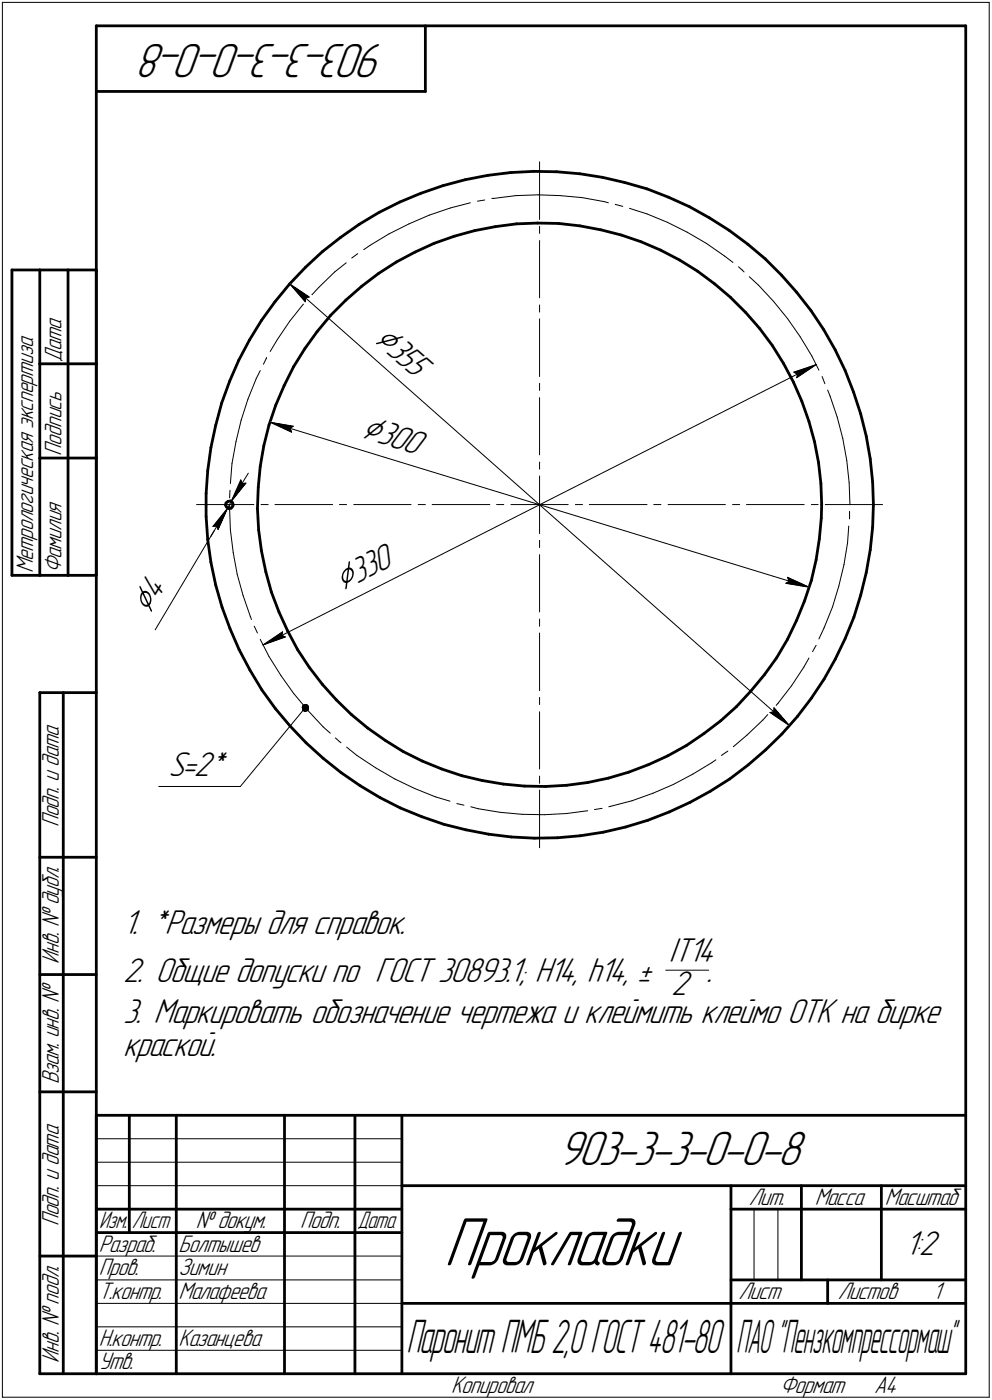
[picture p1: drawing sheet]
<svg xmlns="http://www.w3.org/2000/svg" width="211mm" height="298mm" viewBox="0 0 211 298" stroke-linecap="round" stroke-linejoin="round" font-family="sans-serif">
<g fill="none" stroke="#000" stroke-width=".59">
<path d="M20.5 5.5v287zM20.5 5.5h185zM20.5 19.5h70zM90.5 5.5v14zM205.5 5.5v287zM94.2 39.5l4.8-1.2zM99 38.3l4.8-1zM103.8 37.3l4.8-.6zM108.6 36.7l4.9-.2zM113.5 36.5l4.9 .1zM118.4 36.6l5 .4zM123.4 37l4.8 .8z"/>
<path d="M128.2 37.8l4.7 1.1zM132.9 38.9l4.8 1.3zM2.5 57.5v65zM2.5 57.5h6zM8.5 57.5h6zM8.5 57.5v20zM14.5 57.5h6zM14.5 57.5v20zM20.5 57.5v20zM65 56.9l3.6-3.3zM65 56.9l-3.4 3.6zM68.6 53.6l3.9-3.1z"/>
<path d="M72.5 50.5l4-2.7zM76.5 47.8l4.2-2.6zM80.5 58.3l3.8-2.5zM80.7 45.2l4.4-2.2zM84.3 55.8l4-2.1zM85.1 43l4.5-1.9zM88.3 53.7l4.1-1.9zM89.6 41.1l4.6-1.6zM92.4 51.8l4.3-1.5zM96.7 50.3l4.3-1.2zM101 49.1l4.4-.8zM105.4 48.3l4.5-.6z"/>
<path d="M109.9 47.7l4.5-.2zM114.4 47.5l4.5 .1zM118.9 47.6l4.5 .5zM123.4 48.1l4.4 .8zM127.8 48.9l4.4 1.1zM132.2 50l4.2 1.5zM136.4 51.5l4.1 1.8zM137.7 40.2l4.5 1.8zM140.5 53.3l4.1 2.1zM142.2 42l4.5 2zM144.6 55.4l3.8 2.3zM146.7 44l4.3 2.4z"/>
<path d="M148.4 57.7l3.7 2.8zM151 46.4l4.1 2.6zM155.1 49l4 3zM159.1 52l3.7 3.1zM162.8 55.1l3.5 3.5zM166.3 58.6l3.2 3.6zM8.5 77.5v20zM8.5 77.5h6zM14.5 77.5v20zM14.5 77.5h6zM20.5 77.5v20zM50.8 76.7l-1.9 4.5z"/>
<path d="M53.1 72.4l-2.3 4.3zM55.6 68.2l-2.5 4.2zM58.5 64.3l-2.9 3.9zM61.6 60.5l-3.1 3.8zM62.5 78.1l-2 4zM64.9 74.3l-2.4 3.8zM67.5 70.6l-2.6 3.7zM70.4 67.1l-2.9 3.5zM73.6 63.9l3.4-2.9zM73.6 63.9l-3.2 3.2zM77 61l3.5-2.7zM152.1 60.5l3.3 2.8z"/>
<path d="M155.4 63.3l3.3 3.2zM158.7 66.5l2.9 3.4zM161.6 69.9l2.7 3.7zM164.3 73.6l2.4 3.8zM166.7 77.4l2.1 4zM169.5 62.2l3.1 3.9zM172.6 66.1l2.7 4.1zM175.3 70.2l2.4 4.3zM177.7 74.5l2.1 4.4zM179.8 78.9l1.8 4.6zM8.5 97.5v25zM8.5 97.5h6z"/>
<path d="M14.5 97.5v25zM14.5 97.5h6zM20.5 97.5v25zM44.9 95.3l-.7 4.9zM45.9 90.6l-1 4.7zM47.2 85.9l-1.3 4.7zM48.9 81.2l-1.7 4.7zM55.4 99.3l-.5 4.5zM56.1 94.9l-.7 4.4zM57.2 90.5l-1.1 4.4zM58.7 86.3l-1.5 4.2zM60.5 82.1l-1.8 4.2z"/>
<path d="M168.8 81.4l1.8 4zM170.6 85.4l1.5 4.3zM172.1 89.7l1.2 4.4zM173.3 94.1l.9 4.4zM174.2 98.5l.5 4.5zM181.6 83.5l1.5 4.6zM183.1 88.1l1.2 4.8zM184.3 92.9l.9 4.8zM185.2 97.7l.5 4.9zM43.9 105.1v4.9zM43.9 110l.3 4.9zM44.2 100.2l-.3 4.9z"/>
<path d="M44.2 114.9l.7 4.8zM44.9 119.7l1 4.8zM48 107.6l.3 .4zM48.1 107.1l.4-.3zM48.1 107.1l-.1 .5zM48.3 108l.4 .3zM48.5 106.8l.5-.1zM48.7 108.3l.5-.1zM49 106.7l.4 .3zM49.4 107l.2 .4zM49.5 107.8l-.3 .4zM49.6 107.4l-.1 .4z"/>
<path d="M54.8 108.3l.2 4.6zM54.9 103.8l-.1 4.5zM55 112.9l.6 4.4zM55.6 117.3l1 4.5zM173.7 119.2l-1.1 4.4zM174.3 114.8l-.6 4.4zM174.7 103l.1 4.4zM174.8 110.3l-.5 4.5zM174.8 107.4v2.9zM185.2 117.1l-.9 4.8zM185.7 102.6l.1 4.8zM185.7 112.3l-.5 4.8z"/>
<path d="M185.8 107.4l-.1 4.9zM2.5 122.5h6zM8.5 122.5h6zM14.5 122.5h6zM45.9 124.5l1.3 4.8zM47.2 129.3l1.7 4.6zM48.9 133.9l2 4.4zM50.9 138.3l2.3 4.4zM56.6 121.8l1.1 4.3zM57.7 126.1l1.7 4.2zM59.4 130.3l1.8 4.1zM61.2 134.4l2.1 3.9z"/>
<path d="M63.3 138.3l2.5 3.8zM167.6 136.1l-2.3 3.9zM169.5 132.1l-1.9 4zM171.2 127.9l-1.7 4.2zM172.6 123.6l-1.4 4.3zM179.8 136l-2.1 4.4zM181.7 131.4l-1.9 4.6zM183.1 126.7l-1.4 4.7zM184.3 121.9l-1.2 4.8zM8.5 147.5v145zM8.5 147.5h12zM13.5 147.5v145z"/>
<path d="M53.2 142.7l2.5 4.2zM55.7 146.9l2.9 4zM58.6 150.9l3.1 3.7zM61.7 154.6l3.4 3.6zM65.1 158.2l3.6 3.3zM65.8 142.1l2.8 3.6zM68.6 145.7l2.9 3.3zM71.5 149l3.3 3.1zM74.8 152.1l3.4 2.9zM78.2 155l3.8 2.6zM82 157.6l3.8 2.4zM146 158.7l3.8-2.5z"/>
<path d="M149.8 156.2l3.5-2.7zM153.3 153.5l3.4-3zM159.8 147.2l-3.1 3.3zM162.6 143.7l-2.8 3.5zM162.9 159.7l3.5-3.4zM165.3 140l-2.7 3.7zM169.7 152.6l-3.3 3.7zM172.6 148.7l-2.9 3.9zM175.3 144.6l-2.7 4.1zM177.7 140.4l-2.4 4.2zM68.7 161.5l3.9 3zM72.6 164.5l4 2.8z"/>
<path d="M76.6 167.3l4.3 2.5zM80.9 169.8l4.3 2.2zM85.2 172l4.5 1.9zM85.8 160l4 2.1zM89.7 173.9l4.7 1.6zM89.8 162.1l4.2 1.6zM94 163.7l4.3 1.5zM94.4 175.5l4.7 1.2zM98.3 165.2l4.3 1zM99.1 176.7l4.9 .9zM102.6 166.2l4.5 .8zM104 177.6l4.8 .6z"/>
<path d="M107.1 167l4.5 .4zM108.8 178.2l4.9 .3zM111.6 167.4l4.5 .1zM113.7 178.5l4.9-.1zM116.1 167.5l4.5-.3zM118.6 178.4l4.8-.4zM120.6 167.2l4.5-.6zM123.4 178l5-.8zM125.1 166.6l4.4-.9zM128.4 177.2l4.7-1.1zM129.5 165.7l4.3-1.3zM133.1 176.1l4.7-1.4z"/>
<path d="M133.8 164.4l4.2-1.6zM137.8 174.7l4.6-1.8zM138 162.8l4.1-1.8zM142.1 161l3.9-2.3zM142.4 172.9l4.4-2zM146.8 170.9l4.3-2.4zM151.1 168.5l4.2-2.6zM155.3 165.9l3.9-3zM159.2 162.9l3.7-3.2zM8.5 182.5h12zM8.5 207.5h12zM8.5 232.5h12z"/>
<path d="M20.5 237.5h185zM20.5 237.5v55zM27.5 237.5v25zM37.5 237.5v55zM60.5 237.5v55zM75.5 237.5v55zM85.5 237.5v55zM20.5 257.5h65zM85.5 252.5h120zM155.5 252.5v40zM155.5 257.5h15zM170.5 252.5v20z"/>
<path d="M170.5 257.5h35zM187.5 252.5v20zM8.5 267.5h12zM20.5 262.5h65zM85.5 277.5h70zM155.5 277.5h50zM155.5 272.5h50zM176.1 272.5v5zM8.5 292.5h12zM20.5 292.5h185z"/>
</g>
<g fill="none" stroke="#000" stroke-width=".21">
<path d="M.5 .5v297zM.5 .5h210zM210.5 .5v297zM114.8 34.5v12.2zM71.2 57.9l2.5-1.9zM74.8 54.9l1.3-.9zM77.4 53.2l1.3-1zM78.7 52.2l4.1-2.4zM82.8 49.8l4.2-2.1zM87 47.7l4.4-1.9zM91.4 45.8l4.4-1.5zM95.8 44.3l4.3-1.1z"/>
<path d="M101.6 42.8l1.5-.2zM104.6 42.2h.5zM105.1 42.2l4.6-.5zM109.7 41.7l4.8-.2zM114.5 41.5l4.7 .2zM114.8 48.2v1.5zM114.8 51.2v12.2zM119.2 41.7l4.7 .4zM123.9 42.1l4.6 .8zM128.5 42.9l1 .3zM130.9 43.5l1.6 .4zM133.9 44.4l3.8 1.2z"/>
<path d="M137.7 45.6l4.3 1.7zM142 47.3l4.2 2.1zM146.2 49.4l4.1 2.4zM150.3 51.8l3.9 2.7zM154.2 54.5l1.8 1.4zM157.1 56.8l.8 .7zM157.9 57.5l.4 .4zM159.4 58.9l2 1.8zM55.4 78.9l-.9 1.7zM56.6 76.4l-.6 1.2zM56.7 76.1l-.1 .3zM59 72.3l-1.5 2.5z"/>
<path d="M61.6 68.4l-2.6 3.9zM61.6 60.5l4.2 2.7zM61.6 60.5l3.3 3.8zM61.6 60.5l106.4 94zM64.6 64.7l-3 3.7zM65 63.4l.8-.2zM65 63.4l-.1 .9zM67.8 61.2l3.4-3.3zM67.8 61.2l-3.2 3.5zM114.8 64.9v1.6zM114.8 67.9v12.3zM161.4 60.7l3.2 3.5z"/>
<path d="M164.6 64.2l3 3.6zM167.6 67.8l2.7 3.9zM168.9 79.2l.8 .5zM168.9 79.2l4.8-1.6zM169.7 79.7l-.2 .7zM170.3 71.7l2.4 4.1zM172.7 75.8l1.5 3zM49.4 98.7l-.4 4.3zM50.2 94.1l-.8 4.6zM51.3 89.5l-1.1 4.6zM52.7 85l-1.4 4.5zM54.5 80.6l-1.8 4.4z"/>
<path d="M57.5 89.9l4.9 .9zM57.5 89.9l4.6 2.1zM57.5 89.9l114.7 35.2zM61.7 91.2l.7-.4zM61.7 91.2l.4 .8zM114.8 81.6v1.5zM114.8 84.7v12.2zM114.8 98.4v1.5zM169.5 80.4l4.2-2.8zM174.9 80.2l.6 1.5zM176.1 83.1l.5 1.2zM176.6 84.3l1.5 4.5z"/>
<path d="M178.1 88.8l1.2 4.6zM179.3 93.4l.9 4.6zM180.2 98l.5 4.8zM41.8 107.4h12.2zM45.3 112.1l.8-.1zM46.1 112l.3 .8zM48.4 108.2l-15.4 25.9zM48.4 108.2l-3.1 3.9zM48.4 108.2l-2 4.6zM48.4 108.2l-3.5 6zM48.9 107.5v.7zM48.9 108.2l.1 4.7z"/>
<path d="M48.9 104.4v1.6zM49 112.9l.6 4.7zM49.2 106.8l-.8 1.4zM49.6 117.6l.9 4.7zM51.2 102.2l.4 .8zM51.2 102.2l-2 4.6zM51.6 103l.7-.1zM52.3 102.9l-3.1 3.9zM52.8 100.8l-3.6 6zM55.5 107.4h1.6zM58.5 107.4h12.3zM72.2 107.4h1.5z"/>
<path d="M75.3 107.4h12.2zM89 107.4h1.5zM91.9 107.4h12.3zM105.7 107.4h1.5zM108.7 107.4h6.1zM114.8 101.3v6.1zM114.8 118.1v12.2zM114.8 115.1v1.5zM114.8 107.4v6.2zM114.8 107.4h6.1zM122.4 107.4h1.6zM125.4 107.4h12.3z"/>
<path d="M139.1 107.4h1.5zM142.2 107.4h12.1zM155.9 107.4h1.5zM158.8 107.4h12.3zM172.6 107.4h1.5zM175.6 107.4h12.2zM180.3 115.6l-.7 4.6zM180.6 112l-.3 3.6zM180.7 102.8l.1 4.6zM180.8 108.9v1.6zM50.5 122.3l1.2 4.5zM51.7 126.8l1.6 4.4z"/>
<path d="M53.3 131.2l.2 .7zM54.1 133.3l.7 1.5zM55.4 136.1l1.8 3.7zM56 137.3l4.1-2.8zM56 137.3l4.7-1.7zM56 137.3l117.7-59.7zM57.2 139.8l2.6 4zM59.9 135.3l.8 .3zM60.1 134.5l-.2 .8zM114.8 134.8v12.3zM114.8 131.8v1.5zM167.2 124.2l5 .9z"/>
<path d="M167.2 124.2l.7-.4zM167.6 122.9l.3 .9zM167.6 122.9l4.6 2.2zM173.3 138l-.4 .8zM173.7 137.4l-.4 .6zM175.3 133.7l-1.1 2.4zM177.1 129.3l-1.8 4.4zM178.5 124.8l-1.4 4.5zM179.6 120.2l-1.1 4.6zM59.8 143.8l2.7 3.9zM62.5 147.7l3 3.6zM64.9 150.7l-13.8 16.8z"/>
<path d="M65.5 151.3l3.2 3.5zM68.7 154.8l1.6 1.3zM71.4 157.1l.8 .8zM72.2 157.9l.4 .3zM73.7 159.1l2.2 1.8zM114.8 151.6v12.1zM114.8 148.5v1.5zM156 159l2.9-2.5zM158.9 156.5l3.4-3.2zM163.8 151.7l4.2 2.8zM163.8 151.7l.8-.1zM164.7 150.7l-.1 .9z"/>
<path d="M164.7 150.7l3.3 3.8zM165.5 149.8l-3.2 3.5zM168.4 146l-2.9 3.8zM171 142.1l-2.6 3.9zM172.1 140.1l-1.1 2zM33.8 167.5h17.3zM75.9 160.9l4 2.6zM79.9 163.5l4.1 2.4zM84 165.9l4.2 2zM88.2 167.9l4.4 1.8zM92.6 169.7l3.2 .9zM97.2 171.1l1.5 .3z"/>
<path d="M100.2 171.8l1.6 .4zM101.8 172.2l4.6 .8zM106.4 173l4.7 .4zM111.1 173.4l4.7 .1zM114.8 168.2v12.3zM114.8 165.3v1.5zM115.8 173.5l4.8-.3zM120.6 173.2l4.5-.6zM126.5 172.4l1.6-.3zM129.5 171.8l.4-.1zM129.9 171.7l4.6-1.2zM134.5 170.5l4.4-1.6z"/>
<path d="M138.9 168.9l4.4-1.9zM143.3 167l4.1-2.2zM147.4 164.8l4.1-2.4zM151.5 162.4l.8-.6zM153.5 160.9l1.4-1zM141.6 206.6h9.2zM20.5 247.5h65zM20.5 252.5h65zM20.5 242.5h65zM160.4 257.5v15zM165.5 257.5v15zM20.5 267.5h65z"/>
<path d="M20.5 272.5h65zM20.5 277.5h65zM.5 297.5h210zM20.5 282.5h65zM20.5 287.5h65z"/>
</g>
<g fill="#fff" stroke="#fff" stroke-width=".21">
<path d="M167.3 122.3h.3zM167.3 122.4h.4zM167.3 122.5h.6zM167.2 122.6h.9zM167.2 122.7h1zM167.2 122.8h1.2zM167.1 122.9h1.5zM167.1 122.9h1.6zM167.1 123h1.8zM167.1 123.1h2.1zM167 123.2h2.3zM167 123.3h2.5zM167 123.4h2.7zM167 123.4h2.8zM167 123.5h3zM167 123.6h3.2zM166.9 123.7h3.4zM166.9 123.8h3.6zM166.9 123.9h3.8zM166.8 124h4.1zM166.8 124h4.1zM166.8 124.1h4.2zM166.7 124.2h4.5zM166.7 124.3h4.6zM166.7 124.4h4.7zM166.6 124.5h4.8zM166.6 124.5h5zM166.5 124.6h5.2zM167.1 124.7h4.7zM167.6 124.8h4.4zM168.1 124.9h3.9zM168.7 125h3.4zM169.2 125.1h3zM169.8 125.1h1.5z"/>
<path d="M58.4 89.8h1.5zM57.5 89.9h3zM57.7 90h3.3zM57.7 90.1h3.9zM57.8 90.2h4.3zM57.9 90.3h4.7zM58.1 90.3h5zM58.2 90.4h4.9zM58.3 90.5h4.8zM58.3 90.6h4.8zM58.4 90.7h4.6zM58.6 90.8h4.4zM58.7 90.8h4.3zM58.8 90.9h4.1zM58.8 91h4.1zM58.9 91.1h4zM59.2 91.2h3.7zM59.4 91.3h3.4zM59.5 91.4h3.3zM59.7 91.4h3.1zM59.9 91.5h2.8zM60 91.6h2.7zM60.2 91.7h2.5zM60.4 91.8h2.3zM60.5 91.9h2.2zM60.8 91.9h1.9zM61 92h1.6zM61.1 92.1h1.5zM61.3 92.2h1.3zM61.5 92.3h1zM61.6 92.4h.9zM61.8 92.5h.7zM62 92.5h.4zM62.1 92.6h.3z"/>
<path d="M78.2 87.6h.4zM78.2 87.7h.6zM78.2 87.8h.9zM78.1 87.9h1.3zM78.1 88h1.6zM78.1 88.1h1.8zM78.1 88.1h2.2zM78.1 88.2h2.4zM78.1 88.3h2.7zM78 88.4h3.1zM78 88.5h3.4zM78 88.6h3.6zM77.9 88.6h4.1zM77.9 88.7h4.3zM77.9 88.8h4.6zM77.8 88.9h4.9zM77.8 89h5.3zM77.8 89.1h5.5zM77.8 89.2h5.8zM77.7 89.2h6.2zM77.7 89.3h6.5zM77.7 89.4h6.7zM77.6 89.5h7.2zM77.6 89.6h7.4zM77.6 89.7h7.7zM77.6 89.7h8zM77.6 89.8h8.3zM77.6 89.9h8.5zM77.5 90h8.9zM77.5 90.1h9.2zM77.5 90.2h9.5zM77.4 90.3h9.8zM77.4 90.3h10.1zM77.4 90.4h10.4zM77.4 90.5h10.7zM77.3 90.6h11.1zM77.3 90.7h11.3zM77.3 90.8h11.6zM77.2 90.8h12zM77.2 90.9h12.3zM77.2 91h12.5zM77.1 91.1h13zM77.1 91.2h13.2zM77.1 91.3h13.5zM77 91.4h13.9zM77 91.4h14.2zM77 91.5h14.4zM77 91.6h14.7zM77 91.7h14.7zM77 91.8h14.7zM77 91.9h14.7zM76.9 91.9h14.7zM76.9 92h14.7zM76.9 92.1h14.7zM76.8 92.2h14.7zM76.8 92.3h14.7zM76.8 92.4h14.7zM76.7 92.5h14.8zM76.7 92.5h14.7zM76.7 92.6h14.7zM76.6 92.7h14.8zM76.6 92.8h14.8zM76.6 92.9h14.8zM76.5 93h14.9zM76.5 93h14.8zM76.5 93.1h14.8zM76.5 93.2h14.8zM76.5 93.3h14.8zM76.5 93.4h14.7zM76.5 93.5h14.7zM76.4 93.6h14.8zM76.4 93.6h14.7zM76.4 93.7h14.7zM76.3 93.8h14.8zM76.3 93.9h14.7zM76.3 94h14.7zM76.2 94.1h14.8zM76.2 94.1h14.8zM76.2 94.2h14.7zM76.1 94.3h14.8zM76.1 94.4h14.8zM76.1 94.5h14.7zM76 94.6h14.8zM76.4 94.7h14.4zM76.6 94.7h14.2zM76.9 94.8h13.9zM77.2 94.9h13.6zM77.5 95h13.3zM77.7 95.1h13zM78 95.2h12.7zM78.3 95.2h12.4zM78.6 95.3h12zM78.8 95.4h11.8zM79.1 95.5h11.5zM79.4 95.6h11.2zM79.7 95.7h10.8zM79.9 95.8h10.6zM80.2 95.8h10.3zM80.5 95.9h9.9zM80.8 96h9.6zM81 96.1h9.4zM81.4 96.2h8.9zM81.6 96.3h8.7zM81.9 96.4h8.4zM82.1 96.4h8.2zM82.5 96.5h7.8zM82.7 96.6h7.6zM83 96.7h7.3zM83.2 96.8h7zM83.6 96.9h6.6zM83.8 96.9h6.4zM84.1 97h6zM84.3 97.1h5.8zM84.7 97.2h5.4zM84.9 97.3h5.2zM85.2 97.4h4.8zM85.5 97.5h4.5zM85.8 97.5h4.2zM86 97.6h3.9zM86.3 97.7h3.6zM86.6 97.8h3.3zM86.9 97.9h2.9zM87.1 98h2.7zM87.4 98h2.4zM87.7 98.1h2.1zM88 98.2h1.7zM88.2 98.3h1.5zM88.5 98.4h1.2zM88.8 98.5h.9zM89.1 98.6h.6zM89.3 98.6h.4z"/>
<path d="M164.6 150.1h.2zM164.5 150.2h.4zM164.4 150.3h.6zM164.3 150.4h.8zM164.3 150.5h.9zM164.2 150.5h1zM164.1 150.6h1.2zM164 150.7h1.4zM163.9 150.8h1.5zM163.8 150.9h1.7zM163.8 151h1.8zM163.7 151h2zM163.7 151.1h2zM163.6 151.2h2.2zM163.5 151.3h2.4zM163.5 151.4h2.4zM163.4 151.5h2.6zM163.3 151.6h2.8zM163.2 151.6h3zM163.2 151.7h3zM163.1 151.8h3.2zM163.2 151.9h3.2zM163.3 152h3.2zM163.5 152.1h3zM163.6 152.1h3zM163.7 152.2h3zM163.8 152.3h2.9zM164 152.4h2.8zM164.1 152.5h2.8zM164.3 152.6h2.7zM164.3 152.7h2.7zM164.5 152.7h2.6zM164.6 152.8h2.5zM164.8 152.9h2.4zM164.8 153h2.4zM165 153.1h2.3zM165.1 153.2h2.2zM165.3 153.2h2.1zM165.4 153.3h2zM165.5 153.4h2zM165.6 153.5h1.9zM165.8 153.6h1.8zM165.9 153.7h1.7zM166 153.8h1.6zM166.1 153.8h1.5zM166.2 153.9h1.5zM166.5 154h1.2zM166.7 154.1h1.1zM167 154.2h.8zM167.2 154.3h.7zM167.5 154.3h.4zM167.7 154.4h.3z"/>
<path d="M61.7 60.5h.3zM61.7 60.6h.5zM61.8 60.7h.7zM61.8 60.8h.9zM61.9 60.9h1.1zM61.9 61h1.3zM62 61h1.5zM62 61.1h1.7zM62.1 61.2h1.7zM62.1 61.3h1.8zM62.1 61.4h1.9zM62.1 61.5h2.1zM62.2 61.6h2.1zM62.2 61.6h2.2zM62.3 61.7h2.2zM62.3 61.8h2.3zM62.4 61.9h2.4zM62.4 62h2.5zM62.5 62.1h2.5zM62.5 62.1h2.6zM62.6 62.2h2.7zM62.7 62.3h2.7zM62.7 62.4h2.8zM62.8 62.5h2.8zM62.9 62.6h2.8zM63 62.7h2.9zM63 62.7h3zM63.1 62.8h3zM63.2 62.9h3zM63.2 63h3.2zM63.3 63.1h3.2zM63.4 63.2h3.1zM63.5 63.2h3zM63.5 63.3h3zM63.6 63.4h2.8zM63.7 63.5h2.6zM63.8 63.6h2.4zM63.8 63.7h2.4zM63.9 63.8h2.2zM64 63.8h2zM64 63.9h2zM64.1 64h1.8zM64.2 64.1h1.6zM64.3 64.2h1.5zM64.3 64.3h1.4zM64.4 64.3h1.2zM64.5 64.4h1zM64.5 64.5h.9zM64.6 64.6h.8zM64.7 64.7h.6zM64.8 64.8h.4zM64.9 64.9h.2z"/>
<path d="M83.1 68.3h.1zM83 68.4h.3zM82.9 68.5h.5zM82.8 68.6h.7zM82.7 68.7h.9zM82.6 68.7h1.1zM82.5 68.8h1.2zM82.5 68.9h1.4zM82.5 69h1.5zM82.4 69.1h1.7zM82.3 69.2h1.9zM82.2 69.3h2zM82.1 69.3h2.2zM82 69.4h2.4zM82 69.5h2.6zM81.9 69.6h2.8zM81.9 69.7h2.9zM81.8 69.8h3zM81.7 69.8h3.2zM81.6 69.9h3.4zM81.5 70h3.6zM81.4 70.1h3.8zM81.4 70.2h3.9zM81.3 70.3h4.1zM81.3 70.4h4.2zM81.2 70.4h4.4zM81.1 70.5h4.6zM81 70.6h4.8zM80.9 70.7h5zM80.9 70.8h5.1zM80.8 70.9h5.3zM80.7 71h5.5zM80.7 71h5.6zM80.6 71.1h5.8zM80.5 71.2h5.9zM80.4 71.3h6.1zM80.3 71.4h6.3zM80.3 71.5h6.5zM80.2 71.5h6.7zM80.1 71.6h6.9zM80.1 71.7h6.9zM80 71.8h7.1zM79.9 71.9h7.3zM79.8 72h7.5zM79.8 72.1h7.7zM79.7 72.1h7.8zM79.6 72.2h8zM79.5 72.3h8.2zM79.5 72.4h8.3zM79.4 72.5h8.5zM79.3 72.6h8.7zM79.2 72.6h8.9zM79.2 72.7h9zM79.1 72.8h9.2zM79 72.9h9.4zM78.9 73h9.6zM78.9 73.1h9.7zM78.8 73.2h9.8zM78.7 73.2h10zM78.7 73.3h10.2zM78.6 73.4h10.4zM78.5 73.5h10.6zM78.4 73.6h10.8zM78.3 73.7h10.9zM78.2 73.7h11.1zM78.4 73.8h11zM78.5 73.9h11.1zM78.6 74h11.1zM78.7 74.1h11zM78.7 74.2h11.1zM78.8 74.3h11.1zM78.9 74.3h11.1zM79 74.4h11.1zM79.2 74.5h11zM79.2 74.6h11.1zM79.3 74.7h11.1zM79.4 74.8h11.1zM79.5 74.8h11.1zM79.6 74.9h11.1zM79.7 75h11.1zM79.8 75.1h11zM79.9 75.2h11.1zM80 75.3h11.1zM80.1 75.4h11.1zM80.2 75.4h11.1zM80.3 75.5h11.1zM80.3 75.6h11.1zM80.4 75.7h11.1zM80.5 75.8h11.1zM80.7 75.9h11.1zM80.8 75.9h11.1zM80.9 76h11zM80.9 76.1h11.1zM81 76.2h11.1zM81.1 76.3h11.1zM81.2 76.4h11.1zM81.3 76.5h11.2zM81.4 76.5h11.1zM81.5 76.6h11.1zM81.6 76.7h11.1zM81.7 76.8h11.1zM81.8 76.9h11.1zM81.9 77h11.1zM82 77h11zM82 77.1h11zM82.2 77.2h10.8zM82.3 77.3h10.6zM82.4 77.4h10.4zM82.5 77.5h10.2zM82.5 77.6h10.1zM82.6 77.6h9.9zM82.7 77.7h9.8zM82.8 77.8h9.6zM83 77.9h9.4zM83.1 78h9.2zM83.1 78.1h9.1zM83.2 78.1h8.9zM83.3 78.2h8.7zM83.4 78.3h8.5zM83.5 78.4h8.4zM83.6 78.5h8.2zM83.7 78.6h8zM83.8 78.7h7.9zM83.9 78.7h7.7zM84 78.8h7.5zM84.1 78.9h7.3zM84.2 79h7.2zM84.2 79.1h7.1zM84.3 79.2h6.9zM84.5 79.2h6.6zM84.6 79.3h6.4zM84.7 79.4h6.3zM84.8 79.5h6.1zM84.8 79.6h6zM84.9 79.7h5.9zM85 79.8h5.7zM85.1 79.8h5.5zM85.3 79.9h5.2zM85.3 80h5.1zM85.4 80.1h4.9zM85.5 80.2h4.8zM85.6 80.3h4.7zM85.7 80.3h4.5zM85.8 80.4h4.3zM85.9 80.5h4.1zM86 80.6h3.9zM86.1 80.7h3.7zM86.2 80.8h3.5zM86.3 80.9h3.4zM86.4 80.9h3.2zM86.4 81h3.2zM86.5 81.1h3zM86.6 81.2h2.8zM86.8 81.3h2.5zM86.9 81.4h2.3zM87 81.4h2.2zM87 81.5h2.1zM87.1 81.6h1.9zM87.2 81.7h1.7zM87.3 81.8h1.6zM87.4 81.9h1.4zM87.5 82h1.2zM87.6 82h1zM87.7 82.1h.9zM87.8 82.2h.7zM87.9 82.3h.5zM88 82.4h.3zM88.1 82.5h.1z"/>
<path d="M51 101.5h.1zM51 101.6h.3zM50.9 101.7h.6zM50.9 101.8h.7zM50.8 101.9h1zM50.8 101.9h1.2zM50.8 102h1.3zM50.7 102.1h1.5zM50.7 102.2h1.6zM50.6 102.3h1.9zM50.6 102.4h2zM50.6 102.4h2.1zM50.5 102.5h2.3zM50.5 102.6h2.5zM50.5 102.7h2.6zM50.5 102.8h2.6zM50.4 102.9h2.6zM50.4 103h2.5zM50.4 103h2.4zM50.3 103.1h2.5zM50.3 103.2h2.4zM50.2 103.3h2.5zM50.2 103.4h2.4zM50.2 103.5h2.4zM50.1 103.5h2.4zM50.1 103.6h2.3zM50 103.7h2.3zM50 103.8h2.2zM50 103.9h2.2zM50 104h2.2zM50 104.1h2.1zM49.9 104.1h2.1zM49.9 104.2h2.1zM49.8 104.3h2.1zM49.8 104.4h2zM49.8 104.5h1.9zM49.7 104.6h2zM49.7 104.6h1.9zM49.6 104.7h2zM49.6 104.8h1.9zM49.5 104.9h1.9zM49.5 105h1.9zM49.5 105.1h1.8zM49.5 105.2h1.7zM49.5 105.2h1.6zM49.5 105.3h1.6zM49.4 105.4h1.7zM49.4 105.5h1.6zM49.4 105.6h1.5zM49.4 105.7h1.4zM49.4 105.7h1.3zM49.4 105.8h1.2zM49.4 105.9h1.1zM49.4 106h1zM49.4 106.1h.8zM49.4 106.2h.7zM49.4 106.3h.6zM49.3 106.3h.6zM49.3 106.4h.4zM49.3 106.5h.3zM49.3 106.6h.1z"/>
<path d="M48.3 108.4h.1zM48.1 108.5h.3zM48 108.5h.4zM47.8 108.6h.6zM47.8 108.7h.5zM47.6 108.8h.7zM47.5 108.9h.8zM47.3 109h1zM47.2 109.1h1.1zM47.1 109.1h1.2zM47 109.2h1.3zM46.8 109.3h1.5zM46.8 109.4h1.5zM46.7 109.5h1.6zM46.7 109.6h1.6zM46.6 109.6h1.6zM46.6 109.7h1.6zM46.5 109.8h1.7zM46.4 109.9h1.8zM46.3 110h1.9zM46.3 110.1h1.8zM46.2 110.2h1.9zM46.1 110.2h2zM46.1 110.3h1.9zM46 110.4h2zM46 110.5h1.9zM45.9 110.6h2zM45.8 110.7h2.1zM45.7 110.7h2.1zM45.7 110.8h2.1zM45.6 110.9h2.2zM45.6 111h2.2zM45.5 111.1h2.3zM45.5 111.2h2.2zM45.4 111.3h2.3zM45.3 111.3h2.3zM45.2 111.4h2.4zM45.1 111.5h2.4zM45.1 111.6h2.4zM45 111.7h2.5zM45 111.8h2.4zM44.9 111.8h2.5zM44.9 111.9h2.4zM44.8 112h2.5zM44.7 112.1h2.6zM44.6 112.2h2.6zM44.5 112.3h2.7zM44.7 112.4h2.5zM44.9 112.4h2.3zM45 112.5h2.1zM45.2 112.6h1.9zM45.4 112.7h1.7zM45.6 112.8h1.4zM45.6 112.9h1.4zM45.8 112.9h1.1zM45.9 113h1zM46.1 113.1h.8zM46.1 113.2h.7zM46.3 113.3h.5zM46.4 113.4h.3zM46.6 113.5h.1z"/>
<path d="M31.2 120.9h.1zM31.1 121h.4zM31.1 121.1h.6zM31 121.2h.7zM31 121.2h.9zM30.9 121.3h1.2zM30.8 121.4h1.4zM30.8 121.5h1.5zM30.7 121.6h1.8zM30.7 121.7h2zM30.6 121.8h2.2zM30.6 121.8h2.3zM30.6 121.9h2.5zM30.5 122h2.7zM30.5 122.1h2.9zM30.4 122.2h3.1zM30.4 122.3h3.2zM30.3 122.3h3.5zM30.2 122.4h3.8zM30.2 122.5h3.9zM30.1 122.6h4.1zM30.1 122.7h4.3zM30.1 122.8h4.4zM30 122.9h4.6zM30 122.9h4.8zM29.9 123h5.1zM29.9 123.1h5.2zM29.8 123.2h5.4zM29.7 123.3h5.7zM29.7 123.4h5.9zM29.6 123.4h6zM29.6 123.5h6.2zM29.5 123.6h6.5zM29.5 123.7h6.6zM29.5 123.8h6.7zM29.4 123.9h7zM29.4 124h7.2zM29.3 124h7.4zM29.3 124.1h7.5zM29.2 124.2h7.8zM29.1 124.3h8zM29.1 124.4h8.2zM29 124.5h8.4zM29 124.5h8.5zM29 124.6h8.5zM29 124.7h8.4zM28.9 124.8h8.5zM28.8 124.9h8.5zM28.8 125h8.5zM28.7 125.1h8.6zM28.7 125.1h8.5zM28.6 125.2h8.6zM28.5 125.3h8.6zM28.5 125.4h8.6zM28.4 125.5h8.6zM28.4 125.6h8.5zM28.4 125.6h8.5zM28.3 125.7h8.5zM28.3 125.8h8.5zM28.2 125.9h8.5zM28.2 126h8.5zM28.1 126.1h8.6zM28.1 126.2h8.5zM28 126.2h8.6zM27.9 126.3h8.6zM27.9 126.4h8.6zM27.9 126.5h8.5zM27.9 126.6h8.4zM27.8 126.7h8.5zM27.7 126.7h8.5zM27.7 126.8h8.5zM27.6 126.9h8.6zM27.6 127h8.5zM27.5 127.1h8.6zM27.5 127.2h8.5zM27.4 127.3h8.6zM27.3 127.3h8.6zM27.3 127.4h8.6zM27.3 127.5h8.5zM27.3 127.6h8.4zM27.2 127.7h8.5zM27.1 127.8h8.5zM27.1 127.8h8.5zM27 127.9h8.6zM27 128h8.5zM26.9 128.1h8.6zM26.8 128.2h8.6zM27 128.3h8.4zM27.2 128.4h8.1zM27.3 128.4h8zM27.4 128.5h7.8zM27.6 128.6h7.5zM27.8 128.7h7.3zM27.9 128.8h7.2zM28 128.9h7.1zM28.2 128.9h6.8zM28.4 129h6.5zM28.4 129.1h6.5zM28.6 129.2h6.2zM28.8 129.3h6zM28.9 129.4h5.8zM29 129.5h5.6zM29.2 129.5h5.4zM29.3 129.6h5.2zM29.5 129.7h5zM29.6 129.8h4.9zM29.8 129.9h4.7zM29.9 130h4.5zM30.1 130h4.2zM30.2 130.1h4.1zM30.3 130.2h3.9zM30.5 130.3h3.7zM30.6 130.4h3.5zM30.8 130.5h3.2zM30.9 130.6h3.1zM31.1 130.6h2.9zM31.2 130.7h2.8zM31.3 130.8h2.6zM31.5 130.9h2.4zM31.7 131h2.1zM31.7 131.1h2zM31.9 131.1h1.8zM32.1 131.2h1.5zM32.3 131.3h1.3zM32.3 131.4h1.2zM32.5 131.5h.9zM32.7 131.6h.7zM32.8 131.7h.6zM32.9 131.7h.5zM33.1 131.8h.2z"/>
<path d="M171.7 77.7h2zM171.5 77.8h2.1zM171.3 77.9h2.2zM171 78h2.4zM170.9 78.1h2.4zM170.6 78.1h2.6zM170.3 78.2h2.8zM170.1 78.3h3zM169.9 78.4h3.2zM169.7 78.5h3.3zM169.4 78.6h3.5zM169.2 78.7h3.6zM169 78.7h3.7zM168.7 78.8h3.9zM168.5 78.9h4.1zM168.2 79h4.3zM168.3 79.1h4.1zM168.3 79.2h4zM168.4 79.2h3.8zM168.4 79.3h3.6zM168.5 79.4h3.5zM168.5 79.5h3.3zM168.6 79.6h3.1zM168.6 79.7h2.9zM168.7 79.8h2.7zM168.7 79.8h2.7zM168.7 79.9h2.5zM168.7 80h2.4zM168.7 80.1h2.2zM168.8 80.2h2.1zM168.9 80.3h1.8zM168.9 80.3h1.7zM169 80.4h1.4zM169 80.5h1.3zM169.1 80.6h1.2zM169.1 80.7h1zM169.2 80.8h.8zM169.2 80.9h.6zM169.2 80.9h.6zM169.2 81h.4zM169.3 81.1h.2z"/>
<path d="M60.2 133.9h.2zM60.1 133.9h.4zM59.9 134h.6zM59.9 134.1h.6zM59.7 134.2h.8zM59.6 134.3h1zM59.4 134.4h1.2zM59.4 134.5h1.3zM59.3 134.5h1.4zM59.1 134.6h1.7zM59 134.7h1.8zM58.8 134.8h2.1zM58.8 134.9h2.1zM58.6 135h2.4zM58.5 135h2.5zM58.3 135.1h2.7zM58.3 135.2h2.7zM58.2 135.3h2.9zM58 135.4h3.1zM57.9 135.5h3.3zM57.7 135.6h3.5zM57.7 135.6h3.6zM57.5 135.7h3.8zM57.4 135.8h4zM57.2 135.9h4.2zM57.2 136h4.2zM57.1 136.1h4.1zM57.1 136.1h3.9zM57 136.2h3.7zM56.9 136.3h3.6zM56.8 136.4h3.5zM56.7 136.5h3.3zM56.6 136.6h3.2zM56.6 136.7h3zM56.6 136.7h2.8zM56.5 136.8h2.6zM56.4 136.9h2.4zM56.3 137h2.4zM56.2 137.1h2.2zM56.1 137.2h2.1zM56 137.2h1.9z"/>
<path d="M82.6 114.5h.2zM82.5 114.6h.3zM82.3 114.6h.6zM82.1 114.7h.8zM82 114.8h1zM81.8 114.9h1.2zM81.6 115h1.5zM81.4 115.1h1.7zM81.3 115.1h1.8zM81.1 115.2h2zM80.9 115.3h2.3zM80.8 115.4h2.4zM80.6 115.5h2.7zM80.4 115.6h2.9zM80.3 115.7h3.1zM80.1 115.7h3.3zM79.9 115.8h3.6zM79.8 115.9h3.7zM79.6 116h4zM79.4 116.1h4.2zM79.2 116.2h4.5zM79.1 116.2h4.6zM78.9 116.3h4.8zM78.7 116.4h5zM78.6 116.5h5.2zM78.5 116.6h5.3zM78.3 116.7h5.6zM78.1 116.8h5.8zM78 116.8h6zM77.8 116.9h6.2zM77.6 117h6.5zM77.5 117.1h6.6zM77.3 117.2h6.9zM77.1 117.3h7.1zM77 117.3h7.2zM76.8 117.4h7.4zM76.6 117.5h7.7zM76.5 117.6h7.8zM76.3 117.7h8.1zM76.1 117.8h8.3zM75.9 117.9h8.6zM75.8 117.9h8.7zM75.6 118h9zM75.4 118.1h9.2zM75.3 118.2h9.4zM75.1 118.3h9.6zM74.9 118.4h9.9zM74.8 118.4h10zM74.6 118.5h10.2zM74.4 118.6h10.4zM74.3 118.7h10.6zM74.2 118.8h10.7zM74 118.9h11zM73.8 119h11.2zM73.7 119h11.4zM73.5 119.1h11.6zM73.3 119.2h11.9zM73.2 119.3h12zM73 119.4h12.3zM72.8 119.5h12.5zM72.6 119.5h12.7zM72.5 119.6h12.8zM72.3 119.7h13.1zM72.1 119.8h13.3zM72 119.9h13.5zM71.8 120h13.7zM71.6 120.1h14zM71.5 120.1h14.1zM71.3 120.2h14.4zM71.1 120.3h14.6zM71 120.4h14.8zM70.8 120.5h15zM70.6 120.6h15.3zM70.4 120.6h15.5zM70.3 120.7h15.6zM70.1 120.8h15.8zM70.2 120.9h15.8zM70.3 121h15.7zM70.3 121.1h15.6zM70.4 121.2h15.4zM70.4 121.2h15.2zM70.4 121.3h15zM70.4 121.4h14.9zM70.5 121.5h14.6zM70.5 121.6h14.4zM70.6 121.7h14.2zM70.6 121.8h14zM70.7 121.8h13.7zM70.7 121.9h13.5zM70.8 122h13.3zM70.8 122.1h13.1zM70.9 122.2h12.8zM70.9 122.3h12.7zM71 122.3h12.4zM71 122.4h12.2zM71 122.5h12.1zM71 122.6h11.9zM71.1 122.7h11.6zM71.1 122.8h11.4zM71.2 122.9h11.2zM71.2 122.9h11zM71.3 123h10.7zM71.3 123.1h10.6zM71.4 123.2h10.3zM71.4 123.3h10.1zM71.5 123.4h9.9zM71.5 123.4h9.7zM71.5 123.5h9.5zM71.5 123.6h9.4zM71.6 123.7h9.1zM71.6 123.8h8.9zM71.7 123.9h8.6zM71.7 124h8.5zM71.8 124h8.2zM71.8 124.1h8zM71.9 124.2h7.8zM71.9 124.3h7.6zM72 124.4h7.3zM72 124.5h7.2zM72.1 124.5h6.9zM72.1 124.6h6.7zM72.1 124.7h6.6zM72.1 124.8h6.4zM72.2 124.9h6.1zM72.2 125h5.9zM72.3 125.1h5.7zM72.3 125.1h5.5zM72.4 125.2h5.2zM72.4 125.3h5.1zM72.5 125.4h4.8zM72.5 125.5h4.6zM72.6 125.6h4.4zM72.6 125.6h4.2zM72.6 125.7h4zM72.6 125.8h3.9zM72.7 125.9h3.6zM72.7 126h3.4zM72.8 126.1h3.1zM72.8 126.2h3zM72.9 126.2h2.7zM72.9 126.3h2.5zM73 126.4h2.3zM73 126.5h2.1zM73.1 126.6h1.8zM73.1 126.7h1.7zM73.2 126.7h1.4zM73.2 126.8h1.2zM73.2 126.9h1.1zM73.2 127h.9zM73.3 127.1h.6zM73.3 127.2h.4zM73.4 127.3h.2z"/>
<path d="M35.8 160.4h13.4zM35.8 160.5h13.4zM35.8 160.6h13.4zM35.8 160.7h13.4zM35.8 160.8h13.4zM35.8 160.9h13.4zM35.8 161h13.4zM35.8 161h13.4zM35.8 161.1h13.4zM35.8 161.2h13.4zM35.8 161.3h13.4zM35.8 161.4h13.4zM35.8 161.5h13.4zM35.8 161.5h13.4zM35.8 161.6h13.4zM35.8 161.7h13.4zM35.8 161.8h13.4zM35.8 161.9h13.4zM35.8 162h13.4zM35.8 162.1h13.4zM35.8 162.1h13.4zM35.8 162.2h13.4zM35.8 162.3h13.4zM35.8 162.4h13.4zM35.8 162.5h13.4zM35.8 162.6h13.4zM35.8 162.6h13.4zM35.8 162.7h13.4zM35.8 162.8h13.4zM35.8 162.9h13.4zM35.8 163h13.4zM35.8 163.1h13.4zM35.8 163.2h13.4zM35.8 163.2h13.4zM35.8 163.3h13.4zM35.8 163.4h13.4zM35.8 163.5h13.4zM35.8 163.6h13.4zM35.8 163.7h13.4zM35.8 163.7h13.4zM35.8 163.8h13.4zM35.8 163.9h13.4zM35.8 164h13.4zM35.8 164.1h13.4zM35.8 164.2h13.4zM35.8 164.3h13.4zM35.8 164.3h13.4zM35.8 164.4h13.4zM35.8 164.5h13.4zM35.8 164.6h13.4zM35.8 164.7h13.4zM35.8 164.8h13.4zM35.8 164.8h13.4zM35.8 164.9h13.4zM35.8 165h13.4zM35.8 165.1h13.4zM35.8 165.2h13.4zM35.8 165.3h13.4zM35.8 165.4h13.4zM35.8 165.4h13.4zM35.8 165.5h13.4zM35.8 165.6h13.4zM35.8 165.7h13.4zM35.8 165.8h13.4zM35.8 165.9h13.4zM35.8 165.9h13.4zM35.8 166h13.4zM35.8 166.1h13.4zM35.8 166.2h13.4zM35.8 166.3h13.4zM35.8 166.4h13.4z"/>
</g>
<g fill="#000" stroke="#000" stroke-width=".21">
<path d="M62.2 61.1h.3zM62.3 61.2h.3zM62.4 61.3h.3zM62.5 61.4h.2zM62.6 61.5h.2zM62.7 61.6h.2zM62.7 61.6h.3zM62.7 61.7h.5zM62.8 61.8h.4zM62.9 61.9h.4zM63 62h.4zM63.1 62.1h.4zM63.2 62.1h.4zM63.2 62.2h.5zM63.3 62.3h.5zM63.3 62.4h.6zM63.4 62.5h.6zM63.5 62.6h.6zM63.6 62.7h.6zM63.7 62.7h.6zM63.8 62.8h.5zM63.8 62.9h.7zM63.8 63h.8zM63.9 63.1h.8zM64 63.2h.8zM64.1 63.2h.8zM64.2 63.3h.7zM64.3 63.4h.7zM64.3 63.5h.7zM64.4 63.6h.6zM64.4 63.7h.6zM64.5 63.8h.5zM64.6 63.8h.4zM64.7 63.9h.3zM64.8 64h.2zM64.9 64.1h.1z"/>
<path d="M62.1 60.9h.2zM62.2 61h.2zM62.3 61h.3zM62.5 61.1h.2zM62.6 61.2h.2zM62.7 61.3h.2zM62.7 61.4h.4zM62.8 61.5h.4zM62.9 61.6h.4zM63 61.6h.4zM63.2 61.7h.4zM63.2 61.8h.5zM63.3 61.9h.5zM63.4 62h.5zM63.5 62.1h.6zM63.6 62.1h.6zM63.7 62.2h.6zM63.8 62.3h.6zM63.9 62.4h.7zM64 62.5h.7zM64.1 62.6h.8zM64.2 62.7h.7zM64.3 62.7h.8zM64.3 62.8h.9zM64.5 62.9h.9zM64.6 63h.8zM64.7 63.1h.9zM64.8 63.2h.9zM64.9 63.2h.9zM64.9 63.3h.5z"/>
<path d="M173.1 78h.1zM172.9 78.1h.2zM172.7 78.1h.3zM172.6 78.2h.2zM172.4 78.3h.3zM172.2 78.4h.4zM172 78.5h.5zM171.9 78.6h.4zM171.7 78.7h.5zM171.5 78.7h.5zM171.4 78.8h.6zM171.2 78.9h.6zM171 79h.7zM170.9 79.1h.6zM170.7 79.2h.7zM170.5 79.2h.8zM170.3 79.3h.9zM170.2 79.4h.8zM170 79.5h.9zM169.8 79.6h1zM169.7 79.7h1zM169.7 79.8h.8zM169.7 79.8h.7zM169.7 79.9h.6zM169.7 80h.5zM169.6 80.1h.4zM169.6 80.2h.3zM169.6 80.3h.2z"/>
<path d="M173.2 77.8h.2zM173 77.9h.2zM172.7 78h.4zM172.5 78.1h.4zM172.2 78.1h.5zM172 78.2h.6zM171.7 78.3h.7zM171.4 78.4h.8zM171.2 78.5h.8zM170.9 78.6h1zM170.7 78.7h1zM170.4 78.7h1.1zM170.2 78.8h1.2zM169.9 78.9h1.3zM169.7 79h1.3zM169.4 79.1h1.5zM169.2 79.2h1.5zM168.9 79.2h1.6zM169.1 79.3h1.2zM169.2 79.4h1zM169.4 79.5h.6zM169.6 79.6h.2z"/>
<path d="M57.9 90.1h.2zM58.1 90.2h.2zM58.3 90.3h.4zM58.4 90.3h.5zM58.6 90.4h.6zM58.8 90.5h.7zM59 90.6h.8zM59.2 90.7h.8zM59.4 90.8h1zM59.5 90.8h1.1zM59.7 90.9h1.2zM59.9 91h1.3zM60.1 91.1h1.4zM60.3 91.2h1.4zM60.5 91.3h1.3zM60.6 91.4h1.2zM60.8 91.4h1.1zM61 91.5h.9zM61.2 91.6h.7zM61.4 91.7h.6zM61.6 91.8h.4zM61.7 91.9h.4zM61.9 91.9h.2z"/>
<path d="M57.8 90h.2zM58.1 90.1h.4zM58.3 90.2h.7zM58.7 90.3h.8zM58.9 90.3h1zM59.2 90.4h1.3zM59.5 90.5h1.5zM59.8 90.6h1.7zM60 90.7h2zM60.4 90.8h2zM60.6 90.8h1.7zM60.9 90.9h1.2zM61.2 91h.9zM61.5 91.1h.4z"/>
<path d="M47.9 108.9h.2zM47.8 109h.2zM47.8 109.1h.1zM47.8 109.1h.1zM47.7 109.2h.1zM47.6 109.3h.2zM47.5 109.4h.3zM47.4 109.5h.3zM47.4 109.6h.3zM47.3 109.6h.3zM47.2 109.7h.4zM47.2 109.8h.3zM47.1 109.9h.3zM47.1 110h.3zM47 110.1h.3zM46.9 110.2h.4zM46.8 110.2h.4zM46.7 110.3h.5zM46.7 110.4h.5zM46.7 110.5h.4zM46.6 110.6h.5zM46.5 110.7h.5zM46.4 110.7h.5zM46.4 110.8h.5zM46.3 110.9h.5zM46.2 111h.6zM46.1 111.1h.6zM46.1 111.2h.6zM46.1 111.3h.6zM46 111.3h.6zM45.9 111.4h.7zM45.8 111.5h.7zM45.7 111.6h.7zM45.7 111.7h.7zM45.6 111.8h.7zM45.6 111.8h.7zM45.5 111.9h.7zM45.4 112h.7z"/>
<path d="M47.9 109.1h.2zM47.9 109.1h.2zM47.8 109.2h.2zM47.8 109.3h.2zM47.8 109.4h.1zM47.7 109.5h.2zM47.7 109.6h.1zM47.6 109.6h.2zM47.6 109.7h.2zM47.5 109.8h.3zM47.4 109.9h.4zM47.4 110h.3zM47.3 110.1h.4zM47.3 110.2h.3zM47.2 110.2h.4zM47.2 110.3h.3zM47.2 110.4h.3zM47.1 110.5h.3zM47.1 110.6h.3zM47 110.7h.4zM46.9 110.7h.4zM46.9 110.8h.4zM46.8 110.9h.4zM46.8 111h.4zM46.7 111.1h.5zM46.7 111.2h.5zM46.7 111.3h.4zM46.6 111.3h.5zM46.6 111.4h.5zM46.5 111.5h.5zM46.4 111.6h.6zM46.4 111.7h.5zM46.3 111.8h.6zM46.3 111.8h.5zM46.2 111.9h.6zM46.1 112h.6zM46.2 112.1h.5zM46.2 112.2h.5zM46.2 112.3h.5zM46.3 112.4h.4zM46.3 112.4h.3zM46.3 112.5h.3z"/>
<path d="M51.1 102.4h.3zM51.1 102.5h.3zM51.1 102.6h.4zM51.1 102.7h.4zM51 102.8h.6zM51 102.9h.6zM50.9 103h.7zM50.9 103h.7zM50.9 103.1h.6zM50.8 103.2h.7zM50.8 103.3h.6zM50.7 103.4h.6zM50.7 103.5h.6zM50.6 103.5h.6zM50.6 103.6h.6zM50.5 103.7h.6zM50.5 103.8h.6zM50.5 103.9h.6zM50.5 104h.5zM50.5 104.1h.4zM50.4 104.1h.5zM50.4 104.2h.4zM50.3 104.3h.5zM50.3 104.4h.4zM50.2 104.5h.4zM50.2 104.6h.4zM50.2 104.6h.3zM50.1 104.7h.4zM50.1 104.8h.4zM50 104.9h.4zM50 105h.4zM50 105.1h.3zM50 105.2h.2zM49.9 105.2h.3zM49.9 105.3h.2zM49.9 105.4h.1zM49.8 105.5h.2zM49.8 105.6h.2zM49.7 105.7h.3zM49.7 105.7h.2zM49.6 105.8h.2zM49.6 105.9h.2zM49.5 106h.2z"/>
<path d="M51.6 103h.7zM51.6 103h.6zM51.5 103.1h.7zM51.5 103.2h.6zM51.4 103.3h.6zM51.3 103.4h.7zM51.3 103.5h.6zM51.2 103.5h.6zM51.2 103.6h.5zM51.1 103.7h.5zM51.1 103.8h.5zM51.1 103.9h.5zM51 104h.5zM50.9 104.1h.5zM50.9 104.1h.4zM50.8 104.2h.5zM50.8 104.3h.4zM50.7 104.4h.4zM50.6 104.5h.5zM50.6 104.6h.4zM50.5 104.6h.5zM50.5 104.7h.4zM50.5 104.8h.3zM50.4 104.9h.3zM50.4 105h.2zM50.3 105.1h.3zM50.2 105.2h.3zM50.2 105.2h.3zM50.1 105.3h.3zM50 105.4h.3zM50 105.5h.3zM50 105.6h.2zM50 105.7h.1zM49.9 105.7h.1zM49.8 105.8h.2zM49.8 105.9h.2zM49.7 106h.2zM49.6 106.1h.2z"/>
<path d="M59.9 135.4h.3zM59.7 135.5h.7zM59.5 135.6h1zM59.4 135.6h1.3zM59.2 135.7h1.3zM59 135.8h1.3zM58.8 135.9h1.2zM58.7 136h1.1zM58.5 136.1h1zM58.3 136.1h1.1zM58.2 136.2h.9zM58 136.3h.8zM57.8 136.4h.8zM57.7 136.5h.6zM57.5 136.6h.7zM57.3 136.7h.6zM57.1 136.7h.6zM57 136.8h.4zM56.8 136.9h.3zM56.6 137h.4zM56.5 137.1h.2zM56.3 137.2h.2z"/>
<path d="M59.9 134.7h.2zM59.8 134.8h.3zM59.7 134.9h.4zM59.5 135h.5zM59.4 135h.6zM59.3 135.1h.7zM59.2 135.2h.8zM59 135.3h.9zM58.9 135.4h1zM58.8 135.5h.9zM58.7 135.6h.8zM58.5 135.6h.9zM58.4 135.7h.8zM58.3 135.8h.7zM58.2 135.9h.6zM58 136h.7zM57.9 136.1h.6zM57.7 136.1h.6zM57.7 136.2h.5zM57.5 136.3h.5zM57.4 136.4h.4zM57.2 136.5h.5zM57.1 136.6h.4zM57 136.7h.3zM56.9 136.7h.2zM56.7 136.8h.3zM56.6 136.9h.2zM56.5 137h.1z"/>
<path d="M167.6 123h.2zM167.6 123.1h.4zM167.7 123.2h.4zM167.7 123.3h.6zM167.7 123.4h.8zM167.8 123.4h.9zM167.8 123.5h1.1zM167.9 123.6h1.2zM167.9 123.7h1.3zM167.9 123.8h1.5zM168.2 123.9h1.5zM168.5 124h1.3zM168.8 124h1.2zM169.1 124.1h1.1zM169.3 124.2h1zM169.7 124.3h.9zM169.9 124.4h.9zM170.3 124.5h.6zM170.5 124.5h.6zM170.8 124.6h.5zM171.1 124.7h.4zM171.4 124.8h.3zM171.7 124.9h.2z"/>
<path d="M167.8 123.9h.4zM167.6 124h.9zM167.6 124h1.2zM167.4 124.1h1.7zM167.2 124.2h2.1zM167.7 124.3h2zM168.2 124.4h1.7zM168.7 124.5h1.6zM169.2 124.5h1.3zM169.8 124.6h1zM170.3 124.7h.8zM170.8 124.8h.6zM171.3 124.9h.4zM171.8 125h.2z"/>
<path d="M64.7 150h.7zM64.4 150.1h1zM64.4 150.2h1.1zM64.3 150.3h1.3zM64.3 150.4h1.4zM64.3 150.5h1.4zM64.3 150.5h1.4zM64.2 150.6h1.5zM64.3 150.7h1.4zM64.3 150.8h1.4zM64.3 150.9h1.4zM64.3 151h1.4zM64.3 151h1.4zM64.3 151.1h1.3zM64.3 151.2h1.3zM64.4 151.3h1.1zM64.4 151.4h1zM64.7 151.5h.5z"/>
<path d="M164.3 151.6h.5zM163.8 151.7h1zM164 151.8h.9zM164.1 151.9h.9zM164.3 152h.8zM164.3 152.1h.9zM164.5 152.1h.8zM164.6 152.2h.8zM164.8 152.3h.7zM164.8 152.4h.8zM165 152.5h.7zM165.1 152.6h.7zM165.3 152.7h.6zM165.4 152.7h.5zM165.5 152.8h.6zM165.6 152.9h.6zM165.8 153h.5zM165.9 153.1h.5zM166 153.2h.5zM166.1 153.2h.4zM166.3 153.3h.3zM166.4 153.4h.4zM166.5 153.5h.4zM166.6 153.6h.4zM166.8 153.7h.2zM166.9 153.8h.2zM167 153.8h.2zM167.1 153.9h.2zM167.3 154h.2zM167.4 154.1h.2z"/>
<path d="M164.7 150.9h.1zM164.7 151h.2zM164.7 151h.3zM164.7 151.1h.4zM164.7 151.2h.5zM164.7 151.3h.6zM164.7 151.4h.6zM164.7 151.5h.7zM164.6 151.6h.8zM164.8 151.6h.7zM164.8 151.7h.8zM164.9 151.8h.8zM165 151.9h.8zM165.1 152h.7zM165.2 152.1h.7zM165.3 152.1h.6zM165.4 152.2h.6zM165.5 152.3h.6zM165.6 152.4h.6zM165.7 152.5h.6zM165.8 152.6h.6zM165.9 152.7h.5zM165.9 152.7h.6zM166.1 152.8h.4zM166.2 152.9h.4zM166.3 153h.4zM166.4 153.1h.4zM166.5 153.2h.4zM166.5 153.2h.4zM166.6 153.3h.4zM166.8 153.4h.2zM166.9 153.5h.2zM167 153.6h.2zM167 153.7h.3zM167.1 153.8h.3zM167.2 153.8h.3zM167.3 153.9h.2z"/>
</g>
<text font-size="15.6" x="94.5" y="269.4">Прокладки</text>
<g font-size="10.9">
<text x="82.2" y="9.4" transform="rotate(-180 82.2 9.4)">903-3-3-0-0-8</text>
<text x="118.8" y="248.1">903-3-3-0-0-8</text>
</g>
<text font-size="10.6" x="86.5" y="288.1">ПаронитПМБ2,0ГОСТ481-80</text>
<text font-size="10.5" x="156.6" y="288.1">ПАО&quot;Пензкомпрессормаш&quot;</text>
<g font-size="8.5">
<text x="79.2" y="72.6" transform="rotate(42 79.2 72.6)">Ç355</text>
<text x="76.5" y="93" transform="rotate(17 76.5 93)">Ç300</text>
<text x="72.7" y="125.9" transform="rotate(-27 72.7 125.9)">Ç330</text>
<text x="31.8" y="131.1" transform="rotate(-59 31.8 131.1)">Ç4</text>
</g>
<g font-size="7.8">
<text x="35.8" y="165.2">S=2*</text>
<text x="26.2" y="198.8">1. *Размеры для справок.</text>
<text x="26.2" y="209.1">2. Общие допуски по ГОСТ 30893.1; H14, h14, ±</text>
<text x="142.3" y="204.8">IT14</text>
<text x="150.4" y="209.1">.</text>
<text x="142.8" y="211.9">2</text>
<text x="26.2" y="217.9">3. Маркировать обозначение чертежа и клеймить клеймо ОТК на бирке</text>
<text x="26.2" y="224.9">краской.</text>
<text x="192.6" y="267.2">1:2</text>
</g>
<g font-size="5.4">
<text x="13.1" y="77" transform="rotate(-90 13.1 77)">Дата</text>
<text x="13.1" y="97" transform="rotate(-90 13.1 97)">Подпись</text>
<text x="7.1" y="122" transform="rotate(-90 7.1 122)">Метрологическая экспертиза</text>
<text x="13.1" y="122" transform="rotate(-90 13.1 122)">Фамилия</text>
<text x="12.6" y="176.1" transform="rotate(-90 12.6 176.1)">Подп. и дата</text>
<text x="12.6" y="205.2" transform="rotate(-90 12.6 205.2)">Инв. № дубл.</text>
<text x="12.6" y="230.9" transform="rotate(-90 12.6 230.9)">Взам. инв. №</text>
<text x="159.3" y="256.6">Лит.</text>
<text x="173.4" y="256.6">Масса</text>
<text x="188.3" y="256.6">Масштаб</text>
<text x="12.6" y="261.1" transform="rotate(-90 12.6 261.1)">Подп. и дата</text>
<text x="41.6" y="261.6">№ докум.</text>
<text x="63.9" y="261.6">Подп.</text>
<text x="21" y="266.6">Разраб.</text>
<text x="38" y="266.6">Болтышев</text>
<text x="21" y="271.6">Пров.</text>
<text x="38" y="271.6">Зимин</text>
<text x="21" y="276.6">Т.контр.</text>
<text x="38" y="276.6">Малафеева</text>
<text x="157.1" y="276.6">Лист</text>
<text x="178.3" y="276.6">Листов</text>
<text x="198.5" y="276.6">1</text>
<text x="21" y="286.6">Н.контр.</text>
<text x="38" y="286.6">Казанцева</text>
<text x="12.6" y="290.2" transform="rotate(-90 12.6 290.2)">Инв. № подл.</text>
<text x="21" y="291.6">Утв.</text>
<text x="96" y="296.6">Копировал</text>
<text x="166" y="296.6">Формат</text>
<text x="186" y="296.6">A4</text>
</g>
<g font-size="5.3">
<text x="21.1" y="261.6">Изм.</text>
<text x="28.1" y="261.6">Лист</text>
<text x="76.1" y="261.6">Дата</text>
</g>
</svg>
